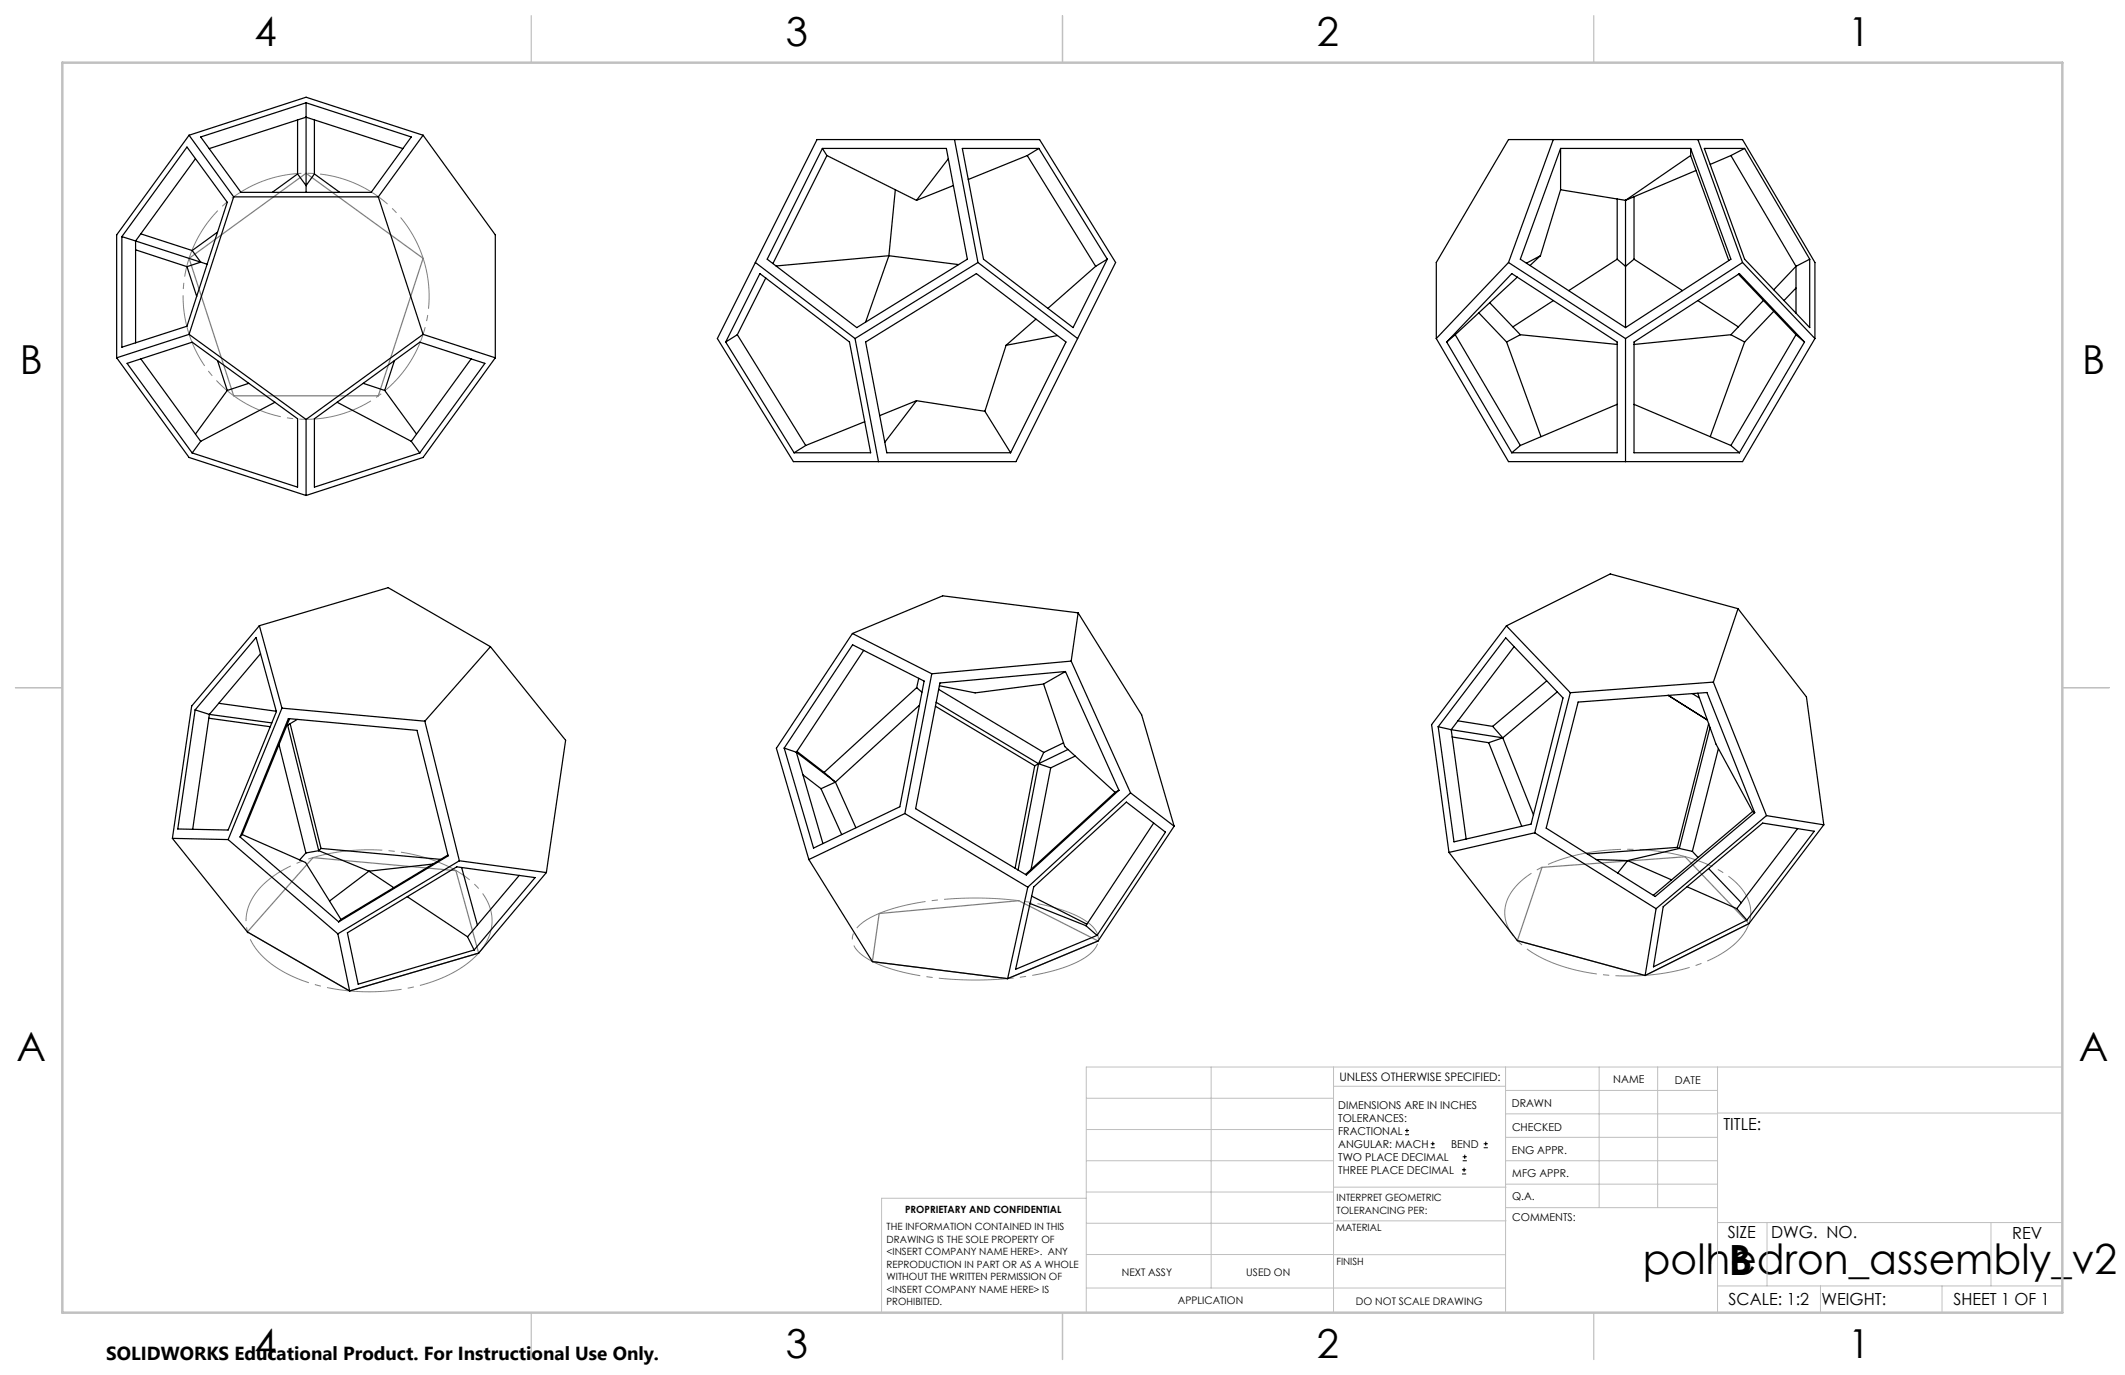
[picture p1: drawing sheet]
<svg xmlns="http://www.w3.org/2000/svg" width="432mm" height="279mm" viewBox="0 0 432 279" stroke-linecap="round" stroke-linejoin="round" font-family="sans-serif">
<g fill="none" stroke="#000" stroke-width=".2">
<path d="M285.5 230.6h.8M285.5 229.7h.8M285.9 229.3v.9M290.7 233.2h.8M290.7 232.4h.8M291.1 232v.8M297.1 238.5h.8M297.1 237.7h.8M297.2 235.9h.9M297.2 235.1h.9M297.5 237.3v.8M297.6 234.6v.9"/>
<path d="M301.5 233.2h.8M301.5 232.4h.8M301.9 232v.8"/>
</g>
<path d="M86.1 52.9a25 25 0 0 0-41.9-10.1 25 25 0 0 0 11.5 41.5 25 25 0 0 0 30.8-30l-.4-1.4" fill="none" stroke="#808080" stroke-width=".2" stroke-dasharray="15.2 1.3 1.3 1.3" stroke-dashoffset="5.3" stroke-linecap="butt"/>
<path d="M97.1 193.9a9.3 9.3 0 0 0-.2-13.7 27.3 27.3 0 0 0-15.8-7.1 38.5 38.5 0 0 0-24 3.9 13.2 13.2 0 0 0-7 8.8 10.2 10.2 0 0 0 4.1 9.3 31.1 31.1 0 0 0 18.1 6.4 36.2 36.2 0 0 0 21.6-4.9l1.7-1.3 1.5-1.4" fill="none" stroke="#808080" stroke-width=".2" stroke-dasharray="15.2 1.3 1.3 1.3" stroke-dashoffset="1.7" stroke-linecap="butt"/>
<path d="M223.1 191.3a4.3 4.3 0 0 0-2.3-4.1 33.6 33.6 0 0 0-14.4-4.3 64.1 64.1 0 0 0-26.6 2.3 10.9 10.9 0 0 0-6.3 4.4 3.6 3.6 0 0 0 1.5 4.4 27.7 27.7 0 0 0 12.4 4.3 65.8 65.8 0 0 0 28.7-1.7 12 12 0 0 0 6.7-4.3l.3-1" fill="none" stroke="#808080" stroke-width=".2" stroke-dasharray="15.2 1.3 1.3 1.3" stroke-dashoffset="-.4" stroke-linecap="butt"/>
<path d="M355.3 187.9a7.7 7.7 0 0 0-2.5-8.5 28 28 0 0 0-14.9-6.3 42.9 42.9 0 0 0-24.9 3.3 12.8 12.8 0 0 0-7 7.4 8 8 0 0 0 3.1 8 29.6 29.6 0 0 0 15.9 6.2 42.1 42.1 0 0 0 24-3.7 13.1 13.1 0 0 0 6.3-6.4" fill="none" stroke="#808080" stroke-width=".2" stroke-dasharray="15.2 1.3 1.3 1.3" stroke-dashoffset="3.7" stroke-linecap="butt"/>
<g fill="none" stroke="#c0c0c0" stroke-width=".2">
<path d="M246.1 216.8v44.9M271 216.8v49.9M305.9 216.8v49.9M324.9 216.8v28.6M336.8 216.8v28.6M349 216.8v49.9M419.1 216.8h-198.4v49.9M220.7 235.9h50.3M220.7 229.5h50.3M220.7 223.2h50.3M271 220.7h34.9M305.9 231.1h43.1"/>
<path d="M305.9 226.3h43.1M305.9 221.6h43.1M305.9 235.9h43.1M349 226.2h70.1M220.7 248.6h50.3M220.7 242.2h50.3M220.7 254.9h50.3M220.7 243.5h-41.6v23.2M271 255h34.9M271 248.1h35M271 241.2h35M305.9 240.6h43.1"/>
<path d="M306 245.4h43M349 248.4h70.1M359.1 248.4v12.9M404.6 248.4v12.9M220.7 261.7h85.2M349 261.3h70.1M369.9 261.3v5.4M394.6 261.3v5.4"/>
</g>
<path d="M108 3.2v9.5M215.9 3.2v9.5M323.8 3.2v9.5M3.1 139.7h9.6M419.1 139.7h9.5M108 266.7v9.6M215.9 266.7v9.6M323.8 266.7v9.6" fill="none" stroke="#c0c0c0" stroke-width=".25"/>
<path d="M12.7 12.7h406.4v254h-406.4z" fill="none" stroke="#c0c0c0" stroke-width=".5"/>
<path d="M38.4 52.5l23.8-17.3 23.8 17.3-9.1 27.9h-29.4zM63.6 174.3l29 2.6 4.7 16.8-26.3 7.7-20.7-12zM313.3 176.2l29.1-2.1 13 13.6-21.1 10.5-26-7.1zM178.6 185.6l28.4-2.6 16.1 8.2-18.3 7.7-27.5-3.5z" fill="none" stroke="#808080" stroke-width=".25"/>
<g fill="none" stroke="#000" stroke-width=".25">
<path d="M38 29.9l8.2 11.2-8.2 25.2-13.2 4.3v-22.5zM38.4 27.5l9.1 12.5M38.4 27.5l-14.7 20.2v25M38.4 27.5l23.8-7.7 23.8 7.7M39.7 32.2l-12.1 16.8M40.8 27.8l21.4-6.9 21.4 6.9-8.2 11.3h-26.4zM42.5 30.2l19.7-6.4 19.7 6.4M60.5 24.4v10.9M60.5 35.3l1.7 2.4 1.7-2.4M60.5 35.3l-5.2 3.8M62.2 20.9v18.2M63.9 24.4v10.9"/>
<path d="M63.9 35.3l5.1 3.8M86 27.5l-9.1 12.5M86 27.5l14.6 20.2v25M166 28.4h45.2l15.5 24.9-20.3 40.5h-45.2l-15.4-25zM167.1 30.2h25.2l4.3 22.5-22.5 13.9-18.2-13.9zM167.1 30.2l.9 1.4M168 31.6l-10.9 22M168 31.6l18.2 9.1M181.9 38.6l-1.3 13.4M192.7 32.3l-6.5 8.4M193.7 37.7l-7.5 3M194 28.4l4.7 24.9"/>
<path d="M208.7 31.6l-12 4.9M208.7 31.6l13.9 22.5M211.1 30.2h-15.6l4.3 22.5 18.3 13.9 6.9-13.9M211.1 30.2l13.9 22.5M211.1 30.2l-2.4 1.4M315.6 28.4l-9.1 24.9M317.1 30.2h26.4M317.1 30.2l-8.2 22.5 21.4 13.9M317.1 30.2v8.4M317.1 38.6l-4.1 13.4M317.1 38.6l13.2 2.1M343.5 30.2l8.2 22.5-21.4 13.9"/>
<path d="M343.5 31.6l7.8 21.4M343.5 30.2v1.4M343.5 31.6l-13.2 9.1M344.6 34.6l-14.3 6.1M345 28.4l9.1 24.9M351.7 31.6l-4.2 1.8M351.7 31.6l13.2 22.5M354.5 30.2h-8.2l8.2 22.5 13.2 13.9v-13.9M354.5 30.2l13.2 22.5M354.5 30.2l-2.8 1.4M24.8 48.1l2.8 .9M27.6 49v20.7"/>
<path d="M27.6 49l13.2 4.3M27.6 50.8l10.4 3.4M28.6 47.5l10.5 3.4M38 54.2l2 6M39.1 50.9l1.7 2.4M40.8 53.3l-2.8 .9M40.8 53.3l1.3 .4M44.2 47.2l-5.1 3.7M47.5 40l-9.1 27.9M47.5 40h29.4M76.9 40l9.1 27.9M153.5 53.3l20.2 15.5"/>
<path d="M155.6 56.5l-5.8 11.5M180.6 52l-22.9 2M180.6 52l14.2 1.8M180.6 52l-4.7 13.4M198.7 53.3l-25 15.5M198.7 53.3l20.3 15.5M222.6 54.1l-9.7 8.6M225 52.7l-2.4 1.4M306.5 53.3l-14.6 15.5M306.5 53.3l23.8 15.5M308.3 56.3l-12.6 11.7M313 52l-2.8 1.5"/>
<path d="M313 52l-2.1 1.9M328.6 40.4v12.3M328.6 52.7l1.7 1.4 1.7-1.4M328.6 52.7l-9.8 6.4M330.3 40.7v25.9M332 40v12.7M332 52.7l9.9 6.4M353.2 55.7l11.7 12.3M354.1 53.3l-23.8 15.5M354.1 53.3l14.7 15.5M364.9 54.1v9.5M364.9 54.1l-4.5 4.8"/>
<path d="M364.9 58.5l-2.4 2.6M367.7 52.7l-2.8 1.4M23.7 72.7l14.7 20.3 23.8 7.7M25.8 73.8l13.3-4.3 21.4 15.6v13.9l-21.4-7zM28.6 72.9l12.2 16.8M38.4 67.9l-14.7 4.8M38.4 67.9l23.8 17.3M44.2 73.3l2 6M46.2 79.3l-6.5 8.9M50.6 77.9l-4.4 1.4M73.8 77.9l4.4 1.4M78.2 79.3l6.4 8.9"/>
<path d="M80.2 73.3l-2 6M86 67.9l14.6 4.8M86 67.9l-23.8 17.3M95.7 72.9l-12.1 16.8M100.6 72.7l-14.6 20.3-23.8 7.7M147.5 69.5l13.9 22.5M147.5 69.5l6.9-13.9 18.2 13.9 4.3 22.5h-15.5M149.8 68l-2.3 1.5M149.8 68l13.9 22.5M173.7 68.8l4.8 25M175.9 69.5l22.5-13.9 18.2 13.9-11.2 22.5h-25.2zM204.4 70.2l-4.3 13.4"/>
<path d="M210.5 64.8l-6.1 5.4M214.9 68.2l-10.5 2M291.9 68.8l14.6 25h47.6l14.7-25M291.9 68.8v-15.5l14.6-24.9h47.6l14.7 24.9v15.5M294 69.5l13.2-13.9 21.4 13.9v22.5h-21.4M294 69.5l13.2 22.5M295.7 68l-1.7 1.5M295.7 68l13.2 22.5M300.5 63.6l5.6 5.9M302.7 61.5l6.2 6.5M306.1 69.5l7 19.2M308.9 68l-2.8 1.5"/>
<path d="M308.9 68l19.7 2M315.7 61.1l-8.3 5.3M330.3 68.8v25M345 61.1l8.2 5.3M351.7 68l2.8 1.5M351.7 68l-19.7 2M354.5 69.5l-7 19.2M358.3 61.1l-6.6 6.9M360.4 63.3l-5.9 6.2M364.9 68l1.8 1.5M364.9 68l-13.2 22.5M366.7 69.5l-13.3-13.9-21.4 13.9v22.5h21.4"/>
<path d="M366.7 69.5l-13.3 22.5M40.8 89.7l-1.7 2.3M55.9 81.7l-15.1 8M62.2 85.2v15.5M63.9 85.1l21.4-15.6 13.2 4.3-13.2 18.2-21.4 7zM68.5 81.7l15.1 8M83.6 89.7l1.7 2.3M163.7 90.5l-2.3 1.5M175.7 85.7l-12 4.8M186.2 81.4l-6.4 8.5M186.2 81.4l13.9 2.2M186.2 81.4l-7.4 3.1"/>
<path d="M200.1 83.6l5.3 8.4M308.9 90.5l-1.7 1.5M328.6 82.2l-19.7 8.3M332 82.2l19.7 8.3M351.7 90.5l1.7 1.5M52 129.5l4.2 15.1-9.8 24.1-10.3-.2 3.6-24.2zM52.7 127.1l26.2-7.7 20.8 12M52.7 127.1l4.6 16.8M52.7 127.1l-13.8 16.4-3.9 26.9M53 132.8l-10.5 12.4M99.7 131.4l-13.4 15.1M99.7 131.4l15.2 19-3.9 26.9"/>
<path d="M173.2 128.7l-15.4 23.3 6.6 22.7M173.2 128.7l16.1 8.2M173.2 131l14.6 7.4-5 25.5-17.5 8.4-6-20.3zM175.5 132.2l-13.7 20.7M186.3 139.7l1 1M186.3 139.7l-18.8 17.3M186.7 137.8l-.4 1.9M189.3 136.9l-5.4 28.4M212.1 139l-13.9 1.8-7.3-1.5M212.1 139l4.3 12.7 10.2 9.3M216.5 136.5l-25.5 2.3-4.9 25.5 22.5 13.5 18.8-17.2M216.5 136.5l10.9 24.1"/>
<path d="M216.5 136.5l-4.4 2.5M217.7 134.3l-28.4 2.6M217.7 134.3l12 26.8M219.1 124.5l-27.5-3.4-18.4 7.6M219.1 124.5l-1.4 9.8M219.1 124.5l12.9 20.8 6.6 22.6M306 129.6l11.6 12.2-6.5 25.7-15.6 3.6-3.3-23.4zM306.1 127.2l-15.2 20 3.5 26M306.1 127.2l13 13.6M307.7 131.4l-12.8 16.9M314.3 138.4l-11 9.2M348.2 138.6l-29.1 2.2"/>
<path d="M348.2 138.6l10.8 27.1M353.2 123.7l-26-7.1-21.1 10.6M353.2 123.7l-5 14.9M353.2 123.7l13.9 17.9 3.5 26M39.7 144.3l2.8 .9M42.4 145.9l12.5 1.8M42.5 145.2l-3.3 23.3M42.5 145.2l12.7 1.7M44.4 142.9l11.8 1.6M56.7 151.3l5.5 22M57.3 143.9l-10.9 26.7M57.3 143.9l29 2.6"/>
<path d="M58.3 147.3l.2 .1M58.4 147.2l.1 .2M58.5 147.4h-.2M58.5 147.4l6.3 25.5M58.8 146.1l-9.6 23.5M58.9 147l6.3 25.4M60.4 146.2l-1.9 1.2M86.3 146.5l7 28.4M159.3 152l2.5 .9M161.8 152.9l5.4 18.5M161.8 152.9l8 6M161.9 152.7l5.6 4.3"/>
<path d="M163.2 157.4l3.6 2.9M167.5 157l2.3 1.9M169.8 158.9l-3 1.4M169.8 158.9l4.1 9.3M186.8 143.3l-17 15.6M190.1 143.5l20.2 12.1M190.2 142.7l20.8 12.5M190.7 140.1l21.4 12.8M210.3 155.6l-4 20.8M211 155.2l2.5 .8M211 155.2l-4.1 21.6M211 155.2l-.7 .4"/>
<path d="M212.1 152.9l-1.1 2.3M213.5 156l-4 20.6M216.1 151l-4 1.9M217 152.3l-6 2.9M218.5 153.6l-5 2.4M292.2 147.7l2.7 .6M294.9 148.3l3 22.2M294.9 148.3l10.5 1.6M295.1 149.8l7.4 1.1M296.2 146.5l7.1 1.1M302.5 150.9l6.7 17M303.3 147.6l2.1 2.3"/>
<path d="M305.4 149.9l-2.9 1M305.4 149.9l6.2 15.7M316.4 140.6l-11 9.3M319.1 140.8l-7.2 28.4M320.7 142.7l26.2-2 9.7 24.4-20.3 17.1-22.1-13.9zM338.9 141.3l8 5-7.9-5M343.9 140.9l1.4 1M345 140.9l3.7 10.3 7.4 13.7M347.2 147l-6.4 25.2M347.5 147.8l-6.3 24.6M349.2 152.1l-5.3 20.9M35 170.4l11.4 .2"/>
<path d="M35 170.4l15.3 19 20.7 12M46.4 170.6l22.3 19.2M48.8 170.1l9.8-24.1 26.1 2.4 6.4 25.5-22.3 13.4M48.8 170.1l20 17.2M49.2 169.6l-.4 .5M49.2 169.6l12.9 5.7 7.2 11.5M62.2 173.3l-1.3 1.4M64.8 172.9l-2.6 .4M64.8 172.9l10.2 4.1M65.2 172.4l-.4 .5M65.2 172.4l24.3 2.2M75 177l-8 6.1"/>
<path d="M75 177l5 3.4M87.9 175.6l-12.9 1.4M91 173.7l-21.7 13.1M93.3 174.9l-24.6 14.9M93.3 174.9l17.7 2.4M93.8 176.3l3.2 11.7M105.5 177.9l-10.5 12.5M111 177.3l-13.7 16.4-26.3 7.7M164.4 174.7l12.9 20.7 27.5 3.5M166.8 160.3l4.2 9.3M183.9 165.3l24.9 15M183.9 165.3l-19.5 9.4"/>
<path d="M226.6 161l-18.2 16.7M227.4 160.6l-.8 .4M229.7 161.1l-20.9 19.2M229.7 161.1l8.9 6.8M234.4 167.3l-13.7 20.8M238.6 167.9l-15.5 23.3-18.3 7.7M294.4 173.2l13.9 17.9 26 7.1M311.9 169.2l24.6 15.4M311.9 169.2l-17.5 4M324.3 174.7l6.4 .2M330.7 174.9l-2 2.5M330.7 174.9l9 3.9"/>
<path d="M340.8 172.2l.4 .2M340.8 172.2l-18.3 1.3M341.2 172.4l2.7 .6M341.2 172.4l-10.5 2.5M343.9 173l1.2 1.2M347.2 176.5l6.6 6.9M356.1 164.9l-20.1 17M356.1 164.9l.5 .2M359 165.7l-22.5 18.9M359 165.7l11.6 1.9M365.3 168.4l-12.4 16.2M370.6 167.6l-15.2 20.1-21.1 10.5"/>
<path d="M68.7 189.8l2.3 11.6M69.3 186.8l-.5 .5M70.6 189.5l22.2-13.4 15.9 2.2-12.4 14.7-23.5 7zM82.8 182.2l12.2 8.2M95 190.4l1.3 2.6M208.8 180.3l-4 18.6M209.3 183.6l11.4 4.5M209.7 182.1l11.1 5.7M210 180.2l18.9-17.2 7.9 6.1-13.9 21-16.5 6.9zM220.7 188.1l2.2 2M336.5 184.6l-2.2 13.6M338 184.3l20.2-17 10.5 1.6-13.7 18.1-19 9.5z"/>
<path d="M342.8 180.2l10.1 4.4M352.9 184.6l2.1 2.4"/>
</g>
<g font-size="8.5">
<text x="333.8" y="258.9">polhedron_assembly_v2</text>
<text x="351.3" y="259">B</text>
</g>
<g font-size="8.1">
<text x="51.7" y="9.3">4</text>
<text x="159.7" y="9.3">3</text>
<text x="267.6" y="9.3">2</text>
<text x="375.6" y="9.3">1</text>
<text x="4" y="76">B</text>
<text x="423.1" y="76">B</text>
<text x="3.3" y="215.7">A</text>
<text x="422.4" y="215.7">A</text>
<text x="51.7" y="276">4</text>
<text x="159.7" y="276">3</text>
<text x="267.6" y="276">2</text>
<text x="375.6" y="276">1</text>
</g>
<text font-size="3.8" x="21.6" y="276.3">SOLIDWORKS Educational Product. For Instructional Use Only.</text>
<g font-size="3.4">
<text x="350.2" y="229.5">TITLE:</text>
<text x="351.1" y="251.6">SIZE</text>
<text x="359.9" y="251.6">DWG. NO.</text>
<text x="408.9" y="251.7">REV</text>
<text x="351.2" y="265.2">SCALE: 1:2</text>
<text x="370.1" y="265.3">WEIGHT:</text>
<text x="396.9" y="265.2">SHEET 1 OF 1</text>
</g>
<text font-size="2.4" x="272.2" y="219.7">UNLESS OTHERWISE SPECIFIED:</text>
<g font-size="2.2">
<text x="327.8" y="220.1">NAME</text>
<text x="340.3" y="220.2">DATE</text>
<text x="271.9" y="225.3">DIMENSIONS ARE IN INCHES</text>
<text x="271.9" y="227.9">TOLERANCES:</text>
<text x="307.2" y="224.9">DRAWN</text>
<text x="271.9" y="230.6">FRACTIONAL</text>
<text x="271.9" y="233.2">ANGULAR: MACH</text>
<text x="294.9" y="233.2">BEND</text>
<text x="307.3" y="229.8">CHECKED</text>
<text x="271.9" y="235.9">TWO PLACE DECIMAL</text>
<text x="271.9" y="238.5">THREE PLACE DECIMAL</text>
<text x="307.2" y="234.5">ENG APPR.</text>
<text x="307.3" y="239.2">MFG APPR.</text>
<text x="307.3" y="243.9">Q.A.</text>
<text x="307.3" y="248.1">COMMENTS:</text>
</g>
<g font-size="2.1">
<text x="227.9" y="259.2">NEXT ASSY</text>
<text x="253.3" y="259.2">USED ON</text>
<text x="239.3" y="265">APPLICATION</text>
<text x="275.5" y="265.1">DO NOT SCALE DRAWING</text>
</g>
<g font-size="2">
<text x="271.6" y="244.1">INTERPRET GEOMETRIC</text>
<text x="180.2" y="250">THE INFORMATION CONTAINED IN THIS</text>
<text x="183.9" y="246.4">PROPRIETARY AND CONFIDENTIAL</text>
<text x="271.5" y="250.2">MATERIAL</text>
<text x="271.6" y="246.6">TOLERANCING PER:</text>
<text x="180.2" y="252.5">DRAWING IS THE SOLE PROPERTY OF</text>
<text x="180.2" y="255.1">&lt;INSERT COMPANY NAME HERE&gt;. ANY</text>
<text x="180.2" y="257.6">REPRODUCTION IN PART OR AS A WHOLE</text>
<text x="271.5" y="257">FINISH</text>
<text x="180.2" y="260.1">WITHOUT THE WRITTEN PERMISSION OF</text>
<text x="180.2" y="262.6">&lt;INSERT COMPANY NAME HERE&gt; IS</text>
<text x="180.2" y="265.2">PROHIBITED.</text>
</g>
</svg>
